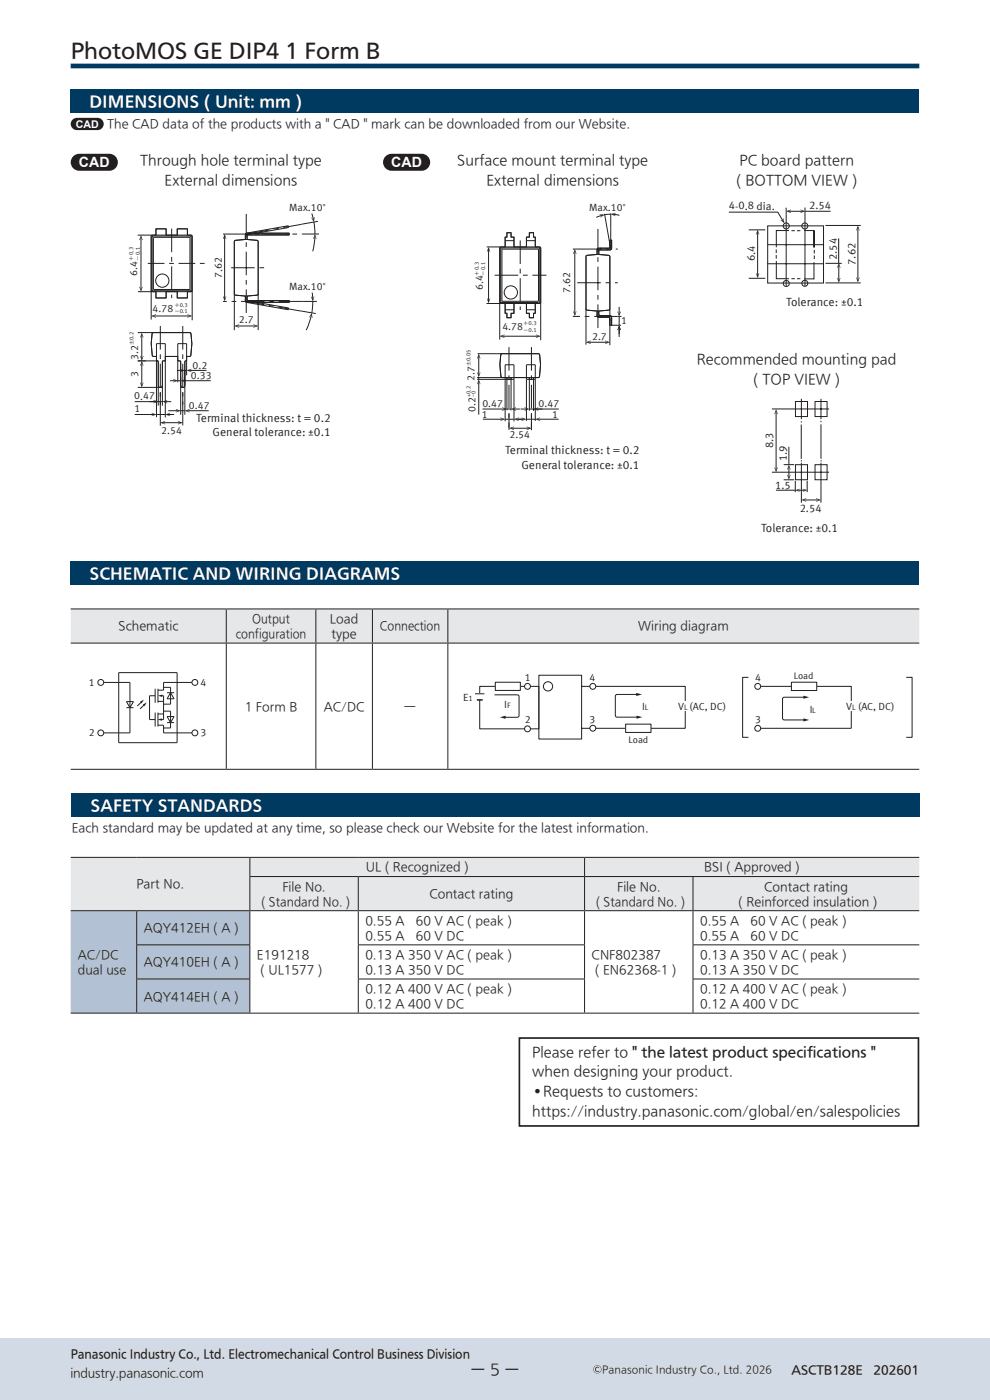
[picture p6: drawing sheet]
<svg xmlns="http://www.w3.org/2000/svg" width="210mm" height="297mm" viewBox="0 0 210 297" stroke-linecap="round" stroke-linejoin="round" font-family="sans-serif">
<g fill="#d2dbe5">
<path d="M-.1 284h3.1v13.1h-3.1z"/>
<path d="M-.1 284h210.2v13.1h-210.2z"/>
</g>
<path d="M15 14h180" fill="none" stroke="#003a61" stroke-width="1" stroke-linecap="butt"/>
<path d="M125.8 290.5a.9 .9 0 0 0 1.8 0 .9 .9 0 0 0-1.8 0zM125.9 290.5a.8 .8 0 0 1 1.6 0 .8 .8 0 0 1-1.6 0zM126.3 290.2a.58 .58 0 0 0 .1 .7 .58 .58 0 0 0 .7 .1v-.2h-.6a.41 .41 0 0 1 0-.6 .41 .41 0 0 1 .6 0v-.2a.6 .6 0 0 0-.8 .2z" fill="#231f20"/>
<path d="M15 119.1h180v5h-180z" fill="#003a61"/>
<g fill="#231f20">
<path d="M15.5 33.2l.8-.5 .5-.1h6.4a1.8 1.8 0 0 1 1.8 1.8 1.8 1.8 0 0 1-1.8 1.8h-6.4a1.8 1.8 0 0 1-1.7-1.1 1.8 1.8 0 0 1 .4-1.9z"/>
<path d="M81.8 33.2l.8-.5 .4-.1h6.5a1.8 1.8 0 0 1 1.7 1.8 1.8 1.8 0 0 1-1.7 1.8h-6.5a1.8 1.8 0 0 1-1.6-1.1 1.8 1.8 0 0 1 .4-1.9z"/>
<path d="M15.5 25.3l.8-.3h4.4a1.3 1.3 0 0 1 1.3 1.3 1.3 1.3 0 0 1-1.3 1.3h-4.4a1.3 1.3 0 0 1-1.2-.9 1.3 1.3 0 0 1 .4-1.4z"/>
</g>
<path d="M15 19h180v5h-180z" fill="#003a61"/>
<g fill="#fff">
<path d="M15.2 39.7h9.6v10.3h-9.6z"/>
<path d="M81.3 39.8h10v8.2h-10z"/>
<path d="M26.8 42.4h44.4v50.7h-44.4z"/>
</g>
<g fill="none" stroke="#231f20" stroke-width=".21">
<path d="M29.2 49.9h3M29.9 50.2v11.4M32.2 50l.2 .2M32.3 50.2l.3-.1h7.7l.2 .1 .1 11.2-.2 .2-7.8 .1-.3-.2zM32.5 50.3h7.8v11.1h-7.8zM33.1 49.9v-1.4h2.1v1.4M33.1 48.5h2.1v1.4h2.4v-1.4h2.2v1.4l.9 .1 .1 11.6-.2 .2-.8 .1v1.3h-2.2v-1.3h-2.4v1.3h-2.1v-1.3l-1-.2v-11.5l.1-.3h.9zM37.6 49.9v-1.4h2.2v1.4M40.7 50l-.2 .2M47.3 49.7h.8M50 51l-.3 .3v18.7M50 51l2-.2v-1l.4-.3h8.9v.3h-8.7l-.2 .2v.8l2.1 .2 .3 .3v11l-.3 .3-2.1 .2 .1 .9 8.8 .1v.3h-8.9"/>
<path d="M50 51l-.3 .3v11l.3 .3 2 .2 .1 1.1 .3 .2M52 50.8l-2 .2M52 50.8l.1-1.1 .3-.2h8.9v.3h-8.7l-.2 .2v.8M52 50.8h.4M52.4 50.8l2.1 .2 .3 .3v18.7M52.8 49.4v.3M52.8 49.5v.3M55.6 48.9l.1 .3M55.7 49.5v.3M60.8 48l.1 .3M61 49.5v.3M61.2 48.3l-8.6 1.5-.2 .2"/>
<path d="M61.2 48.3v-.4l-8.8 1.5-.4 .4M64.1 49.6h3.6M66.6 47.1l.2 2.5M67.4 47l-3.5 .6M29.2 70.6h11l.3 .1a10.5 10.5 0 0 1-.2 4.9h-.7M29.2 76.6h4.4M29.3 61.9h2.9M32.1 61.6l.3 .3h8.1l.3-.3M32.1 67.8v-17.8l.3-.1h8.1l.3 .3v17.7M32.3 70.7l.2-.1h7.7l.3 .1a10.5 10.5 0 0 1-.2 4.9h-.7v.8l-.4 .3v5.1l-.2 .4h-.5l-.2-.4v-5.1l-.5-.2-.1-.9h-2.6l-.1 .9-.6 .2v5.1l-.1 .4h-.6l-.1-.4v-5.1l-.4-.3v-.8l-.9-.1a12.5 12.5 0 0 1 0-4.7zM32.4 61.6l-.2 .2M32.5 70.6l-.2 .1a10.5 10.5 0 0 0 .1 4.9h.8"/>
<path d="M33.1 61.9v1.3h2.1v-1.3M33.2 76.4l.4 .3v9.4M35.1 75.6h2.6M35.1 76.4l-.7 .3v9.4M37.6 61.9v1.3h2.2v-1.3M37.7 76.4l.6 .3v11.3M39.2 78.6h.4M39.6 76.4l-.4 .3v11.3M39.6 79.6v-6.7h-1.9v8.2M40.5 61.6l.2 .2M47.3 63.9h.8M49.7 62.3l.3 .3 2 .2"/>
<path d="M52 62.8v1l.4 .4 8.8 1.5v-.4M52 63.8l.4 .3M52 62.8h.4M52.4 62.8v.8l.2 .2 8.6 1.5M52.4 63.6l.2 .2h8.7v.3h-8.9M52.8 63.8v.3M52.8 63.9v.3M54.8 62.3l-.3 .3-2.1 .2M55.7 64.4l-.1 .3M55.7 63.8v.3M60.9 65.3l-.1 .3M61 63.8v.3"/>
<path d="M63.9 66l3.1 .5M64.1 63.9h3.1M66.4 63.9l-.3 2.5M31.7 85.2h2.7M33.2 88.5v-15.6h1.9v15.7M33.2 87.9h1.9M33.6 81.8l.1 .4M34 83.3v7M34.4 81.8l-.1 .4h-5.1M37.7 80.8h.6M38.3 87.1h.9M38.3 81.8l.2 .4h.5l.2-.4"/>
<path d="M38.8 83.3v6.9"/>
<circle cx="34.4" cy="59.5" r="1.41"/>
</g>
<path d="M36.4 48.5v14.8M48 49.7h16.1M49 56.8h7.1M52.2 45.4v21.9M52.2 49.7l11.7-2.1M34 69.2v16.7M38.8 69.2v16.7M63.9 66l-11.7-2.1M64.1 63.9h-16.1" fill="none" stroke="#231f20" stroke-width=".21" stroke-dasharray="5 1 1 1" stroke-linecap="butt"/>
<path d="M31.4 55.9h12.1" fill="none" stroke="#231f20" stroke-width=".21" stroke-dasharray="3.5 1 1 1" stroke-linecap="butt"/>
<g fill="#231f20">
<path d="M29.5 60.9l.1-.1 .3 .7 .3-.7 .1 .1-.4 1z"/>
<path d="M29.9 49.9l.4 1h-.1l-.3-.7-.3 .7h-.1z"/>
</g>
<path d="M32.4 67h8" fill="none" stroke="#231f20" stroke-width=".21"/>
<g fill="#231f20">
<path d="M32.1 67l1-.3v.1l-.7 .2 .7 .3v.1z"/>
<path d="M39.8 66.7l1 .3-1 .4-.1-.1 .7-.3-.7-.2z"/>
</g>
<path d="M47.6 50v13.6" fill="none" stroke="#231f20" stroke-width=".21"/>
<g fill="#231f20">
<path d="M47.3 62.9h.1l.2 .7 .3-.7h.1l-.4 1z"/>
<path d="M47.6 49.7l.4 1h-.1l-.3-.7-.2 .7h-.1z"/>
</g>
<path d="M50 69.2h4.4" fill="none" stroke="#231f20" stroke-width=".21"/>
<g fill="#231f20">
<path d="M49.7 69.2l1-.4v.1l-.7 .3 .7 .2v.1z"/>
<path d="M53.8 68.8l1 .4-1 .3-.1-.1 .7-.2-.7-.3z"/>
</g>
<path d="M30.1 76.9v5" fill="none" stroke="#231f20" stroke-width=".21"/>
<g fill="#231f20">
<path d="M30.1 76.6l.3 1h-.1l-.2-.7-.3 .7h-.1z"/>
<path d="M29.7 81.2h.1l.3 .7 .2-.7h.1l-.3 1z"/>
</g>
<path d="M30.1 70.9v5.3" fill="none" stroke="#231f20" stroke-width=".21"/>
<g fill="#231f20">
<path d="M30.1 70.6l.3 1h-.1l-.2-.7-.3 .7h-.1z"/>
<path d="M29.7 75.6l.1-.1 .3 .7 .2-.7 .1 .1-.3 1z"/>
</g>
<path d="M28.6 85.2h4.6" fill="none" stroke="#231f20" stroke-width=".21"/>
<path d="M32.6 84.8l1 .4-1 .4-.1-.1 .7-.3-.7-.3z" fill="#231f20"/>
<path d="M34.8 85.2h1.5" fill="none" stroke="#231f20" stroke-width=".21"/>
<path d="M34.4 85.2l1-.4 .1 .1-.7 .3 .7 .3-.1 .1z" fill="#231f20"/>
<path d="M28.6 87.9h4.3" fill="none" stroke="#231f20" stroke-width=".21"/>
<path d="M32.2 87.6l1 .3-1 .4-.1-.1 .8-.3-.8-.2z" fill="#231f20"/>
<path d="M35.4 87.9h1.5" fill="none" stroke="#231f20" stroke-width=".21"/>
<path d="M35.1 87.9l1-.3v.1l-.7 .2 .7 .3v.1z" fill="#231f20"/>
<path d="M39.5 87.1h4.8" fill="none" stroke="#231f20" stroke-width=".21"/>
<path d="M39.2 87.1l1-.3v.1l-.7 .2 .7 .3v.1z" fill="#231f20"/>
<path d="M35.7 87.1h2.3" fill="none" stroke="#231f20" stroke-width=".21"/>
<path d="M37.3 86.8l1 .3-1 .4v-.1l.7-.3-.7-.2z" fill="#231f20"/>
<path d="M36.1 80.8h1.3" fill="none" stroke="#231f20" stroke-width=".21"/>
<path d="M36.8 80.4l1 .4-1 .3-.1-.1 .7-.2-.7-.3z" fill="#231f20"/>
<path d="M34.3 89.7h4.1" fill="none" stroke="#231f20" stroke-width=".21"/>
<g fill="#231f20">
<path d="M34 89.7l1-.4v.1l-.7 .3 .7 .2v.1z"/>
<path d="M37.8 89.3l1 .4-1 .3-.1-.1 .7-.2-.7-.3z"/>
</g>
<path d="M38.7 80.8h6" fill="none" stroke="#231f20" stroke-width=".21"/>
<path d="M38.3 80.8l1-.4 .1 .1-.7 .3 .7 .2-.1 .1z" fill="#231f20"/>
<path d="M37.5 78.6h1.4" fill="none" stroke="#231f20" stroke-width=".21"/>
<path d="M38.2 78.2l1 .4-1 .3v-.1l.7-.2-.7-.3z" fill="#231f20"/>
<path d="M39.9 78.6h3.9" fill="none" stroke="#231f20" stroke-width=".21"/>
<path d="M39.6 78.6l1-.4v.1l-.7 .3 .7 .2v.1z" fill="#231f20"/>
<path d="M66.1 45.3l.4 1.5" fill="none" stroke="#231f20" stroke-width=".21"/>
<path d="M66 46.2l.1-.1 .4 .7 .1-.8 .1 .1-.1 1z" fill="#231f20"/>
<path d="M66.8 50l-.5 3.3" fill="none" stroke="#231f20" stroke-width=".21"/>
<path d="M66.8 49.6l.3 1.1h-.1l-.2-.7-.3 .7-.1-.1z" fill="#231f20"/>
<path d="M66.2 62.1l.1 1.5" fill="none" stroke="#231f20" stroke-width=".21"/>
<path d="M66 63l.1-.1 .2 .7 .3-.7h.1l-.3 1z" fill="#231f20"/>
<path d="M66.1 66.7l-.5 1.7-.7 1.6" fill="none" stroke="#231f20" stroke-width=".21"/>
<path d="M66.1 66.4l.2 1h-.1l-.1-.7-.4 .6h-.1z" fill="#231f20"/>
<path d="M98.3 42.4h37.9v57.6h-37.9z" fill="#fff"/>
<path d="M107.2 86.7l.3 .1h-.3z" fill="#231f20"/>
<g fill="none" stroke="#231f20" stroke-width=".21">
<path d="M103.2 52.4h2.9M103.6 52.7v11.3M106.1 52.5l.2 .2M106.2 52.7l.3-.1h7.7l.2 .1 .1 11.2-.2 .2-7.8 .1-.3-.2zM106.5 52.9h7.7v11h-7.7zM107.2 52.4v-2.1h.3v-.9h.9v.9h.6v2.1M107.2 51.1h1.8M107.5 49.4h.9v.9h.6v2.1h2.7v-2.1h.6v-.9h.9v.9h.3v2.1h.9l.3 .1v11.6l-.3 .3h-.9v2.1h-.3v.9h-.9v-.9h-.6v-2.1h-2.7v2.1h-.6v.9h-.9v-.9h-.3v-2.1h-.9l-.3-.2v-11.5l.3-.3h.9v-2.1h.3zM111.7 52.4v-2.1h.6v-.9h.9v.9h.3v2.1M111.7 51.1h1.8M114.6 52.5l-.2 .2M121.5 52.8h1.2"/>
<path d="M124.4 54.2l2.2-.2v-1l.2-.3 2.5-.1 .1-1.6h.3v1.7l-.1 .3h-2.4l-.2 .2v.8l2.1 .2 .3 .2v11.1l-.3 .3-2.1 .2v.8l.2 .1 2.4 .1 .1 .3v1.7h-.3l-.1-1.6-2.5-.1-.2-.4v-.9l-2-.2-.3-.1zM126.6 54l-2 .2-.3 .2v18.7M126.6 54v-1l.2-.3 2.5-.1 .1-1.6h.3v1.8l-.3 .2-2.3 .1-.1 .9M126.6 54h.4M127 52.6l-.4 .4M127 54l2.1 .2 .3 .2v18.8M127.2 53l-.2 .2M127.4 52.6v.3M127.4 52.7v.3M128.8 52.7v.3M129.6 45.4l-1.3 .2M129.6 45.2v7.6l-1.4-7.4"/>
<path d="M101.3 75h12.9l.2 .2a10.5 10.5 0 0 1-.1 4.9h-13.1M103.2 64.4h2.9M106 64.1l.3 .3h8.1l.3-.3M106 72v-19.5l.3-.1h8.1l.3 .3v19.5M106.3 75.2l.2-.2h7.7l.2 .2a10.5 10.5 0 0 1-.1 4.9h-1.1v.4h-.9v-.4h-3.9v.4h-.9v-.4l-1.2-.1a11.9 11.9 0 0 1 0-4.8zM106.3 64.1l-.2 .2M106.5 75l-.2 .2a10.5 10.5 0 0 0 .1 4.9h.1M107.2 64.4v2.1h.3v.9h.9v-.9h.6v-2.1M107.2 65.7h1.8M111.7 64.4v2.1h.6v.9h.9v-.9h.3v-2.1M111.7 65.7h1.8M114.4 64.1l.2 .2"/>
<path d="M121.5 67.1h1.2M124.3 65.5l.3 .3 2 .2M126.6 66v1l.4 .3M126.6 66.9l.4 .4h2.2l.2 .2M126.6 66h.4M127 66v.8l.2 .2M127 66.8l.2 .1 2.4 .1 .1 .3v1.7M127.4 66.9v.4M127.4 67v.4M129.4 67.9h.3M129.4 65.5l-.3 .3-2.1 .2M129.4 69h2.3"/>
<path d="M131 67.1h.8M131.3 67.1v1.9M101.2 80.5h7.8M101.6 80.1v.4M107.2 88.9h1.8M107.2 89.4v-12h1.8v12M107.5 80.1v6.9M107.5 86.8h.9M108 87.8v3.4M108.4 80.1v7M111.7 80.5h1.8M111.7 89.3v-11.9h1.8v11.9"/>
<path d="M111.7 88.9h1.8M112.3 80.1v7M112.3 86.8h2.7M112.7 87.8v3.5M113.2 80.1v7.1"/>
<circle cx="108.4" cy="62" r="1.41"/>
</g>
<path d="M104.9 58.4h11M110.3 51v14.8M122.4 60h8.6M122.6 52.8h8.4M126.8 48.6v21.9M108 73.6v17.1M112.7 73.6v17.1M131 67.1h-8.4" fill="none" stroke="#231f20" stroke-width=".21" stroke-dasharray="5 1 1 1" stroke-linecap="butt"/>
<g fill="#231f20">
<path d="M103.3 63.3h.1l.2 .7 .3-.7h.1l-.4 1z"/>
<path d="M103.6 52.4l.4 1h-.1l-.3-.7-.2 .7h-.1z"/>
</g>
<path d="M106.3 71.3h8.1" fill="none" stroke="#231f20" stroke-width=".21"/>
<g fill="#231f20">
<path d="M106 71.3l1-.3v.1l-.7 .2 .7 .3v.1z"/>
<path d="M113.7 71l1 .3-1 .4v-.1l.7-.3-.7-.2z"/>
</g>
<path d="M121.9 53.2v13.6" fill="none" stroke="#231f20" stroke-width=".21"/>
<g fill="#231f20">
<path d="M121.6 66.1l.1-.1 .2 .7 .3-.7 .1 .1-.4 1z"/>
<path d="M121.9 52.8l.4 1-.1 .1-.3-.7-.2 .7-.1-.1z"/>
</g>
<path d="M101.6 75.4v4.3" fill="none" stroke="#231f20" stroke-width=".21"/>
<g fill="#231f20">
<path d="M101.6 75l.3 1-.1 .1-.2-.7-.3 .7-.1-.1z"/>
<path d="M101.2 79h.1l.3 .7 .2-.7h.1l-.3 1z"/>
</g>
<path d="M101.6 80.8v7.2" fill="none" stroke="#231f20" stroke-width=".21"/>
<path d="M101.6 80.5l.3 1h-.1l-.2-.7-.3 .7h-.1z" fill="#231f20"/>
<path d="M108.7 86.8h1.6" fill="none" stroke="#231f20" stroke-width=".21"/>
<path d="M108.4 86.8l1-.4v.1l-.7 .3 .7 .2v.1z" fill="#231f20"/>
<path d="M102.3 86.8h4.9" fill="none" stroke="#231f20" stroke-width=".21"/>
<path d="M106.5 86.4l1 .4-1 .3v-.1l.7-.2-.7-.3z" fill="#231f20"/>
<path d="M110.4 86.8h1.6" fill="none" stroke="#231f20" stroke-width=".21"/>
<path d="M111.3 86.4l1 .4-1 .3-.1-.1 .8-.2-.8-.3z" fill="#231f20"/>
<path d="M113.5 86.8h5" fill="none" stroke="#231f20" stroke-width=".21"/>
<path d="M113.2 86.8l1-.4v.1l-.7 .3 .7 .2v.1z" fill="#231f20"/>
<path d="M102.4 88.9h4.4" fill="none" stroke="#231f20" stroke-width=".21"/>
<path d="M106.1 88.6l1.1 .3-1.1 .4v-.1l.7-.3-.7-.2z" fill="#231f20"/>
<path d="M109.4 88.9h1.5" fill="none" stroke="#231f20" stroke-width=".21"/>
<path d="M109 88.9l1-.3 .1 .1-.7 .2 .7 .3-.1 .1z" fill="#231f20"/>
<path d="M109.8 88.9h1.5" fill="none" stroke="#231f20" stroke-width=".21"/>
<path d="M110.7 88.6l1 .3-1 .4-.1-.1 .7-.3-.7-.2z" fill="#231f20"/>
<path d="M113.9 88.9h4.6" fill="none" stroke="#231f20" stroke-width=".21"/>
<path d="M113.5 88.9l1-.3 .1 .1-.7 .2 .7 .3-.1 .1z" fill="#231f20"/>
<path d="M108.3 90.8h4.1" fill="none" stroke="#231f20" stroke-width=".21"/>
<g fill="#231f20">
<path d="M108 90.8l1-.3v.1l-.7 .2 .7 .3v.1z"/>
<path d="M111.8 90.5l1 .3-1 .4-.1-.1 .7-.3-.7-.2z"/>
</g>
<path d="M124.6 72.6h4.4" fill="none" stroke="#231f20" stroke-width=".21"/>
<g fill="#231f20">
<path d="M124.3 72.6l1-.4v.1l-.7 .3 .7 .3v.1z"/>
<path d="M128.4 72.2l1 .4-1 .4-.1-.1 .7-.3-.7-.3z"/>
</g>
<path d="M131.3 65.1v1.7" fill="none" stroke="#231f20" stroke-width=".21"/>
<path d="M131 66.1h.1l.2 .7 .3-.7h.1l-.4 1z" fill="#231f20"/>
<path d="M131.3 69.3v1.6" fill="none" stroke="#231f20" stroke-width=".21"/>
<path d="M131.3 69l.4 1h-.1l-.3-.7-.2 .7h-.1z" fill="#231f20"/>
<path d="M131.3 69.3v2.2" fill="none" stroke="#231f20" stroke-width=".21"/>
<path d="M131.3 69l.4 1h-.1l-.3-.7-.2 .7h-.1z" fill="#231f20"/>
<path d="M129.9 45.4l1.5 .3" fill="none" stroke="#231f20" stroke-width=".21"/>
<path d="M129.6 45.4l1-.3v.2l-.7 .2 .7 .3-.1 .1z" fill="#231f20"/>
<path d="M127.9 45.6l-1.4 .5" fill="none" stroke="#231f20" stroke-width=".21"/>
<path d="M127.2 45.4l1.1 .2-.9 .5-.1-.1 .6-.4-.7-.1z" fill="#231f20"/>
<path d="M154.1 42h29.8v24.3h-29.8z" fill="#fff"/>
<g fill="none" stroke="#231f20" stroke-width=".21">
<path d="M158.8 48.8h3.5M158.8 59h3.5M162.8 56h11.8M162.8 51.9h11.8M162.8 47.9h11.9v12.1h-11.9zM164.7 55.3v3.8h2.7M166.8 44.1v16.6M167.4 48.9h-2.7v3.6M170.6 48.9h2.1v3.6M170.8 44v16.7M172.7 55.6v3.6h-2.1M172.7 48.9v3.6"/>
<path d="M175.1 55.9h3.5M175.1 47.8h7.5M182 48.2v11.4M175.1 60h7.5"/>
</g>
<g fill="#231f20">
<path d="M182 47.9l.3 1h-.1l-.2-.7-.3 .7h-.1z"/>
<path d="M181.6 58.9h.1l.3 .7 .2-.7h.1l-.3 1z"/>
</g>
<path d="M177.9 56.1v3.6" fill="none" stroke="#231f20" stroke-width=".21"/>
<g fill="#231f20">
<path d="M177.9 55.8l.4 1h-.1l-.3-.7-.2 .7h-.1z"/>
<path d="M177.6 59l.1-.1 .2 .8 .3-.8 .1 .1-.4 1z"/>
</g>
<g fill="none" stroke="#231f20" stroke-width=".21">
<path d="M154.6 45h10.4l1.2 2.1"/>
<circle cx="166.8" cy="47.9" r=".64"/>
<circle cx="170.7" cy="47.9" r=".64"/>
<circle cx="166.8" cy="60.1" r=".64"/>
<circle cx="170.7" cy="60.1" r=".64"/>
</g>
<path d="M165.6 46.6l.6 .5-.1-.8h.1l.2 1.1-.8-.7z" fill="#231f20"/>
<path d="M160.7 49.1v9.6M164.7 52.9v.8M164.7 54.1v.8M167.9 48.9h.7M167.9 59.1h.7M169.1 48.9h.7M169.1 59.1h.7M172.7 53v.8M172.7 54.2v.8" fill="none" stroke="#231f20" stroke-width=".21"/>
<g fill="#231f20">
<path d="M160.7 48.7l.4 1-.1 .1-.3-.7-.2 .7-.2-.1z"/>
<path d="M160.3 58h.2l.2 .7 .3-.7h.1l-.4 1z"/>
</g>
<path d="M167.1 44.8h3.4" fill="none" stroke="#231f20" stroke-width=".21"/>
<g fill="#231f20">
<path d="M169.8 44.5l1 .3-1 .4v-.1l.7-.3-.7-.2z"/>
<path d="M166.8 44.8l1-.3v.1l-.7 .2 .7 .3v.1z"/>
</g>
<path d="M170.8 44.8h5.4M177.9 50.6v5.3" fill="none" stroke="#231f20" stroke-width=".21"/>
<path d="M158 84.1h22v30h-22z" fill="#fff"/>
<g fill="none" stroke="#231f20" stroke-width=".21">
<path d="M163.7 86.8h12.2M164.6 87.1v12.8M168.7 85.2h2.6v3.2h-2.6zM168.7 98.6h2.6v3.2h-2.6zM170 90.1v7.3M170 89.4v.2M170 97.6v.3M170 84.6v4.3M170 98.2v8.5M172.9 85.2h2.5v3.2h-2.5zM172.9 98.6h2.5v3.2h-2.5zM174.1 89.3v.3"/>
<path d="M174.1 84.6v4.3M174.1 98.2v8.5M174.1 90v7.3M174.2 97.6v.3M163.7 100.2h12.2"/>
</g>
<g fill="#231f20">
<path d="M164.6 86.8l.4 1-.1 .1-.3-.7-.2 .7-.1-.1z"/>
<path d="M164.3 99.2l.1-.1 .2 .7 .3-.7 .1 .1-.4 1z"/>
</g>
<path d="M167.3 98.9v2.5" fill="none" stroke="#231f20" stroke-width=".21"/>
<g fill="#231f20">
<path d="M167.3 98.6l.4 1h-.1l-.3-.7-.2 .7h-.1z"/>
<path d="M167 100.8l.1-.1 .2 .7 .3-.7 .1 .1-.4 1z"/>
</g>
<path d="M166.2 98.6h2.3M167.3 94.8v3.8M166.2 101.8h2.3M168.7 102v2.4M170.3 106.1h3.5M171.2 102v2.4" fill="none" stroke="#231f20" stroke-width=".21"/>
<g fill="#231f20">
<path d="M170 106.1l1-.4v.1l-.7 .3 .7 .2v.1z"/>
<path d="M173.1 105.7l1 .4-1 .3v-.1l.7-.2-.7-.3z"/>
</g>
<path d="M169 104h1.9" fill="none" stroke="#231f20" stroke-width=".21"/>
<g fill="#231f20">
<path d="M168.7 104l.9-.3-.6 .3 .6 .2z"/>
<path d="M170.3 103.7l.9 .3-.9 .3 .6-.3z"/>
</g>
<path d="M164.6 104h4.1" fill="none" stroke="#231f20" stroke-width=".21"/>
<path d="M15 129.2h33v7.2h-33zM48 129.2h19v7.2h-19zM67 129.2h12v7.2h-12zM79 129.2h16v7.2h-16zM95 129.2h100v7.2h-100z" fill="#e6e7e9"/>
<path d="M15 129.2h180M15 136.4h180M48 129.3v7M48 136.5v26.6M67 129.3v7M67 136.5v26.6M79 129.3v7M79 136.5v26.6M95 129.3v7M95 136.5v26.6M15 163.2h180" fill="none" stroke="#231f20" stroke-width=".21"/>
<path d="M18.2 142h26.6v16h-26.6z" fill="#fff"/>
<path d="M28.3 148.8l-.7 1.3M30.6 149.5l-.9 .9M35.4 147h1.5M35.4 152h1.5l-.7 1.3zM35.4 153.3h1.5M36.2 145.8v3.6M36.2 150.9v3.5M36.2 147l.7 1.2h-1.5z" fill="none" stroke="#231f20" stroke-width=".21"/>
<path d="M30.3 149.5l.8-.5-.5 .8z" fill="#231f20"/>
<path d="M30 148.9l-.9 .9" fill="none" stroke="#231f20" stroke-width=".21"/>
<path d="M29.7 148.9l.8-.5-.5 .8z" fill="#231f20"/>
<g fill="none" stroke="#231f20" stroke-width=".21">
<path d="M22 144.8h5.6v10.7h-5.6M25.2 142.7h12.4v14.9h-12.4zM26.8 150.1h1.5M28.3 148.8h-1.5l.8 1.3M33.5 148.8h1.2M34.2 147.6h.5v5.1M34.7 153.8v1.7h6M40.7 144.8h-6v1.6h-1.2"/>
<circle cx="21.4" cy="155.5" r=".62"/>
<circle cx="21.4" cy="144.8" r=".62"/>
<circle cx="41.3" cy="155.5" r=".63"/>
<circle cx="41.3" cy="144.8" r=".62"/>
</g>
<path d="M33.5 147.6l.9-.2v.4z" fill="#231f20"/>
<path d="M33.5 146.1v3M33.5 153.8h1.2M33.5 151.5h1.2M34.2 152.7h.5M34.7 149.4h1.5M34.7 145.8h1.5" fill="none" stroke="#231f20" stroke-width=".21"/>
<path d="M33.4 152.7l.9-.3v.5z" fill="#231f20"/>
<path d="M32.9 146.1v3M32.9 151.2v2.9M32.9 147.6h-1.2v5.1h1.2M33.5 151.2v2.9M34.7 150.9h1.5M34.7 154.4h1.5" fill="none" stroke="#231f20" stroke-width=".21"/>
<path d="M96 141.7h98v16.7h-98z" fill="#fff"/>
<g fill="none" stroke="#231f20" stroke-width=".21">
<path d="M114.3 143.2h9.1v13.6h-9.1zM123.4 145.6h22v8.9h-22M158.8 143.7h-1.3v12.7h1.3M161.3 145.6h19.3v8.9M192.2 143.7h1.3v12.7h-1.3"/>
<circle cx="116.3" cy="145.6" r=".98"/>
</g>
<path d="M132.7 153.6h5.4v1.8h-5.4z" fill="#fff"/>
<path d="M101.8 145.6h4.1l.3-.5 .8 1 .7-1 .7 1 .7-1 .8 1 .3-.5h4.1v9h-12.5zM132.7 153.6h5.4v1.8h-5.4z" fill="none" stroke="#231f20" stroke-width=".21"/>
<circle cx="111.9" cy="154.6" r=".62" fill="#fff"/>
<circle cx="111.9" cy="154.6" r=".62" fill="none" stroke="#231f20" stroke-width=".21"/>
<circle cx="111.9" cy="145.6" r=".62" fill="#fff"/>
<circle cx="111.9" cy="145.6" r=".62" fill="none" stroke="#231f20" stroke-width=".21"/>
<circle cx="125.8" cy="154.5" r=".62" fill="#fff"/>
<circle cx="125.8" cy="154.5" r=".62" fill="none" stroke="#231f20" stroke-width=".21"/>
<circle cx="125.8" cy="145.6" r=".62" fill="#fff"/>
<circle cx="125.8" cy="145.6" r=".62" fill="none" stroke="#231f20" stroke-width=".21"/>
<g fill="#fff">
<path d="M144.4 148.8h1.9v2h-1.9z"/>
<path d="M101 147.2h1.6v1.3h-1.6z"/>
</g>
<path d="M170.6 147.9l-4.4 .1-.2 .3v4.1l.4 .3h4.2" fill="none" stroke="#231f20" stroke-width=".21"/>
<g fill="#231f20">
<path d="M170.4 147.6l1.2 .3-1.2 .3z"/>
<path d="M170.4 152.4l1.2 .3-1.2 .4z"/>
</g>
<circle cx="160.7" cy="154.5" r=".62" fill="#fff"/>
<circle cx="160.7" cy="154.5" r=".62" fill="none" stroke="#231f20" stroke-width=".21"/>
<circle cx="160.7" cy="145.6" r=".62" fill="#fff"/>
<circle cx="160.7" cy="145.6" r=".62" fill="none" stroke="#231f20" stroke-width=".21"/>
<path d="M179.6 148.8h2v2h-2z" fill="#fff"/>
<path d="M100.8 147.2h2" fill="none" stroke="#231f20" stroke-width=".21"/>
<path d="M101.2 148.5h1.2" fill="none" stroke="#231f20" stroke-width=".33"/>
<path d="M105.1 144.7h5.3v1.8h-5.3z" fill="#fff"/>
<path d="M104.9 147.4h4.8l.4 .2v4.4l-.4 .2h-2.7M105.1 144.7h5.3v1.8h-5.3z" fill="none" stroke="#231f20" stroke-width=".21"/>
<path d="M106 152.2l1.2-.4v.7z" fill="#231f20"/>
<path d="M135.2 147.3l-4.5 .1-.2 .3v4.1l.4 .3h4.4" fill="none" stroke="#231f20" stroke-width=".21"/>
<g fill="#231f20">
<path d="M135 147l1.2 .3-1.2 .4z"/>
<path d="M135 151.8l1.3 .3-1.3 .4z"/>
</g>
<path d="M161.3 154.5h19.3" fill="none" stroke="#231f20" stroke-width=".21"/>
<path d="M167.9 144.7h5.3v1.8h-5.3z" fill="#fff"/>
<path d="M167.9 144.7h5.3v1.8h-5.3z" fill="none" stroke="#231f20" stroke-width=".21"/>
<path d="M15.2 168.3h180v5h-180z" fill="#003a61"/>
<path d="M15 181.9h38v11.3h-38zM53 181.9h71v4.1h-71zM124 181.9h71v4.1h-71zM53 186h23v7.2h-23zM76 186h48v7.2h-48zM124 186h23v7.2h-23zM147 186h48v7.2h-48z" fill="#e6e7e9"/>
<path d="M15 193.2h14v21.7h-14zM29 193.2h24v7.2h-24zM29 200.4h24v7.3h-24zM29 207.7h24v7.2h-24z" fill="#b3c1d4"/>
<g fill="none" stroke="#231f20" stroke-width=".21">
<path d="M15 181.9h180M15 193.2h180M29 193.3v7.1M52.9 186h142.1M53 182v3.9M53 186v7.1M53 193.3v7.1M76 186v7.1M76 193.3v7.1M124 182v3.9M124 186v7.1M124 193.3v7.1"/>
<path d="M147 186v7.1M147 193.3v7.1M15 214.9h180M28.9 200.4h24.2M28.9 207.7h24.2M29 200.5v7.1M29 207.7v7.1M53 200.5v7.1M53 207.7v7.1M75.9 200.4h48.2M75.9 207.7h48.2M76 200.5v7.1"/>
<path d="M76 207.7v7.1M124 200.5v7.1M124 207.7v7.1M146.9 200.4h48.1M146.9 207.7h48.1M147 200.5v7.1M147 207.7v7.1"/>
</g>
<path d="M110.2 220.2h84.6v18.7h-84.6z" fill="none" stroke="#231f20" stroke-width=".35"/>
<text font-size="4.2" fill="#231f20" x="15" y="12.2">PhotoMOS GE DIP4 1 Form B</text>
<g font-size="3.2" fill="#fff">
<text x="19" y="22.7">DIMENSIONS ( Unit: mm )</text>
<text x="19" y="122.8">SCHEMATIC AND WIRING DIAGRAMS</text>
<text x="19.2" y="172">SAFETY STANDARDS</text>
</g>
<text font-size="3.2" fill="#231f20" x="99.8" y="291.7">ー 5 ー</text>
<g font-size="3" fill="#fff">
<text x="16.8" y="35.5">CAD</text>
<text x="83" y="35.5">CAD</text>
</g>
<g font-size="2.8" fill="#231f20">
<text x="29.7" y="35.1">Through hole terminal type</text>
<text x="97" y="35.1">Surface mount terminal type</text>
<text x="156.8" y="35.1">PC board pattern</text>
<text x="34.9" y="39.3">External dimensions</text>
<text x="103.2" y="39.3">External dimensions</text>
<text x="156.2" y="39.3">( BOTTOM VIEW )</text>
<text x="147.8" y="77.2">Recommended mounting pad</text>
<text x="159.9" y="81.4">( TOP VIEW )</text>
<text x="112.9" y="224.1">Please refer to &quot; the latest product specifications &quot;</text>
<text x="112.9" y="228.4">when designing your product.</text>
<text x="112.9" y="232.6">•Requests to customers:</text>
<text x="112.9" y="236.8">https://industry.panasonic.com/global/en/salespolicies</text>
</g>
<g font-size="2.5" fill="#231f20">
<text x="22.8" y="27.2">The CAD data of the products with a &quot; CAD &quot; mark can be downloaded from our Website.</text>
<text x="166.8" y="65">Tolerance: ±0.1</text>
<text x="41.6" y="89.5">Terminal thickness: t = 0.2</text>
<text x="45.1" y="92.5">General tolerance: ±0.1</text>
<text x="107.1" y="96.4">Terminal thickness: t = 0.2</text>
<text x="110.6" y="99.4">General tolerance: ±0.1</text>
<text x="161.4" y="112.8">Tolerance: ±0.1</text>
<text x="25.1" y="133.7">Schematic</text>
<text x="50" y="135.3">configuration</text>
<text x="53.5" y="132.2">Output</text>
<text x="70" y="132.2">Load</text>
<text x="70.3" y="135.3">type</text>
<text x="80.6" y="133.7">Connection</text>
<text x="135.4" y="133.7">Wiring diagram</text>
<text x="51.9" y="150.8">1 Form B</text>
<text x="68.7" y="150.8">AC/DC</text>
<text x="85.8" y="150.8">―</text>
<text x="15.2" y="176.5">Each standard may be updated at any time, so please check our Website for the latest information.</text>
<text x="77.6" y="184.9">UL ( Recognized )</text>
<text x="149.4" y="184.9">BSI ( Approved )</text>
<text x="28.9" y="188.5">Part No.</text>
<text x="59.9" y="188.9">File No.</text>
<text x="91.1" y="190.5">Contact rating</text>
<text x="130.9" y="188.9">File No.</text>
<text x="162.1" y="188.9">Contact rating</text>
<text x="30.5" y="197.8">AQY412EH ( A )</text>
<text x="55.5" y="192.1">( Standard No. )</text>
<text x="77.5" y="196.2">0.55 A</text>
<text x="88.2" y="196.2">60 V AC ( peak )</text>
<text x="126.5" y="192.1">( Standard No. )</text>
<text x="148.5" y="196.2">0.55 A</text>
<text x="156.7" y="192.1">( Reinforced insulation )</text>
<text x="159.2" y="196.2">60 V AC ( peak )</text>
<text x="16.5" y="203.4">AC/DC</text>
<text x="54.5" y="203.4">E191218</text>
<text x="77.5" y="199.3">0.55 A</text>
<text x="77.5" y="203.4">0.13 A 350 V AC ( peak )</text>
<text x="88.2" y="199.3">60 V DC</text>
<text x="125.5" y="203.4">CNF802387</text>
<text x="148.5" y="203.4">0.13 A 350 V AC ( peak )</text>
<text x="148.5" y="199.3">0.55 A</text>
<text x="159.2" y="199.3">60 V DC</text>
<text x="16.5" y="206.6">dual use</text>
<text x="30.5" y="205">AQY410EH ( A )</text>
<text x="55.3" y="206.6">( UL1577 )</text>
<text x="77.5" y="206.6">0.13 A 350 V DC</text>
<text x="126.3" y="206.6">( EN62368-1 )</text>
<text x="148.5" y="206.6">0.13 A 350 V DC</text>
<text x="30.5" y="212.2">AQY414EH ( A )</text>
<text x="77.5" y="210.7">0.12 A 400 V AC ( peak )</text>
<text x="77.5" y="213.8">0.12 A 400 V DC</text>
<text x="148.5" y="210.7">0.12 A 400 V AC ( peak )</text>
<text x="148.5" y="213.8">0.12 A 400 V DC</text>
<text x="15" y="292.2">industry.panasonic.com</text>
<text x="15" y="288.2">Panasonic Industry Co., Ltd. Electromechanical Control Business Division</text>
<text x="167.9" y="291.4">ASCTB128E</text>
<text x="185.3" y="291.4">202601</text>
</g>
<text font-size="2.3" fill="#fff" x="16.1" y="27.1">CAD</text>
<g font-size="2.3" fill="#231f20">
<text x="154.6" y="44.4">4-0.8 dia.</text>
<text x="171.7" y="44.4">2.54</text>
<text x="160.2" y="55.4" transform="rotate(-90 160.2 55.4)">6.4</text>
<text x="177.5" y="55.2" transform="rotate(-90 177.5 55.2)">2.54</text>
<text x="181.5" y="56.2" transform="rotate(-90 181.5 56.2)">7.62</text>
<text x="164" y="95" transform="rotate(-90 164 95)">8.3</text>
<text x="166.9" y="97.9" transform="rotate(-90 166.9 97.9)">1.9</text>
<text x="164.4" y="103.7">1.5</text>
<text x="169.6" y="108.6">2.54</text>
</g>
<g font-size="2.2" fill="#231f20">
<text x="61.4" y="44.7">Max.10°</text>
<text x="125" y="44.7">Max.10°</text>
<text x="29.1" y="58.5" transform="rotate(-90 29.1 58.5)">6.4</text>
<text x="47.1" y="59" transform="rotate(-90 47.1 59)">7.62</text>
<text x="61.4" y="61.6">Max.10°</text>
<text x="102.4" y="61.5" transform="rotate(-90 102.4 61.5)">6.4</text>
<text x="120.9" y="62.1" transform="rotate(-90 120.9 62.1)">7.62</text>
<text x="32.4" y="66.1">4.78</text>
<text x="50.7" y="68.6">2.7</text>
<text x="106.6" y="69.9">4.78</text>
<text x="131.7" y="68.7">1</text>
<text x="29.3" y="76.3" transform="rotate(-90 29.3 76.3)">3.2</text>
<text x="125.6" y="72">2.7</text>
<text x="29.3" y="79.9" transform="rotate(-90 29.3 79.9)">3</text>
<text x="40.5" y="80.5">0.33</text>
<text x="40.9" y="78.2">0.2</text>
<text x="100.6" y="80.9" transform="rotate(-90 100.6 80.9)">2.7</text>
<text x="28.5" y="84.7">0.47</text>
<text x="28.5" y="87.5">1</text>
<text x="40.1" y="86.8">0.47</text>
<text x="100.8" y="87.4" transform="rotate(-90 100.8 87.4)">0.2</text>
<text x="102.2" y="88.8">1</text>
<text x="102.3" y="86.4">0.47</text>
<text x="114.3" y="86.3">0.47</text>
<text x="117.1" y="88.7">1</text>
<text x="34.2" y="92">2.54</text>
<text x="108.1" y="92.9">2.54</text>
<text x="18.8" y="145.5">1</text>
<text x="42.5" y="145.5">4</text>
<text x="98.3" y="148.8">E</text>
<text x="111.4" y="144.5">1</text>
<text x="125.1" y="144.5">4</text>
<text x="160.2" y="144.5">4</text>
<text x="107" y="150.3">I</text>
<text x="111.4" y="153.4">2</text>
<text x="125.1" y="153.4">3</text>
<text x="136.2" y="150.6">I</text>
<text x="143.9" y="150.6">V</text>
<text x="146.3" y="150.6">(AC, DC)</text>
<text x="160.2" y="153.4">3</text>
<text x="171.8" y="151.2">I</text>
<text x="179.5" y="150.6">V</text>
<text x="182" y="150.6">(AC, DC)</text>
<text x="18.8" y="156.1">2</text>
<text x="42.5" y="156.1">3</text>
</g>
<text font-size="2.1" fill="#231f20" x="127.7" y="291.3">Panasonic Industry Co., Ltd. 2026</text>
<g font-size="2" fill="#231f20">
<text x="168.4" y="144.1">Load</text>
<text x="133.3" y="157.6">Load</text>
</g>
<g font-size="1.7" fill="#231f20">
<text x="99.4" y="148.7">1</text>
<text x="107.6" y="150.3">F</text>
<text x="136.8" y="150.6">L</text>
<text x="145.1" y="150.6">L</text>
<text x="172.3" y="151.2">L</text>
<text x="180.7" y="150.6">L</text>
</g>
<text font-size="1.2" fill="#231f20" x="99.8" y="84.2" transform="rotate(-90 99.8 84.2)">+0.2</text>
<g font-size="1.1" fill="#231f20">
<text x="28.3" y="55.3" transform="rotate(-90 28.3 55.3)">＋0.3</text>
<text x="29.6" y="55.3" transform="rotate(-90 29.6 55.3)">－0.1</text>
<text x="101.5" y="58.5" transform="rotate(-90 101.5 58.5)">＋0.3</text>
<text x="102.9" y="58.5" transform="rotate(-90 102.9 58.5)">－0.1</text>
<text x="37" y="65.1">＋0.3</text>
<text x="37" y="66.4">－0.1</text>
<text x="111" y="69">＋0.3</text>
<text x="111" y="70.3">－0.1</text>
<text x="28.3" y="73.2" transform="rotate(-90 28.3 73.2)">±0.2</text>
<text x="99.8" y="77.6" transform="rotate(-90 99.8 77.6)">±0.05</text>
<text x="100.8" y="84.2" transform="rotate(-90 100.8 84.2)">ｰ0</text>
</g>
</svg>
